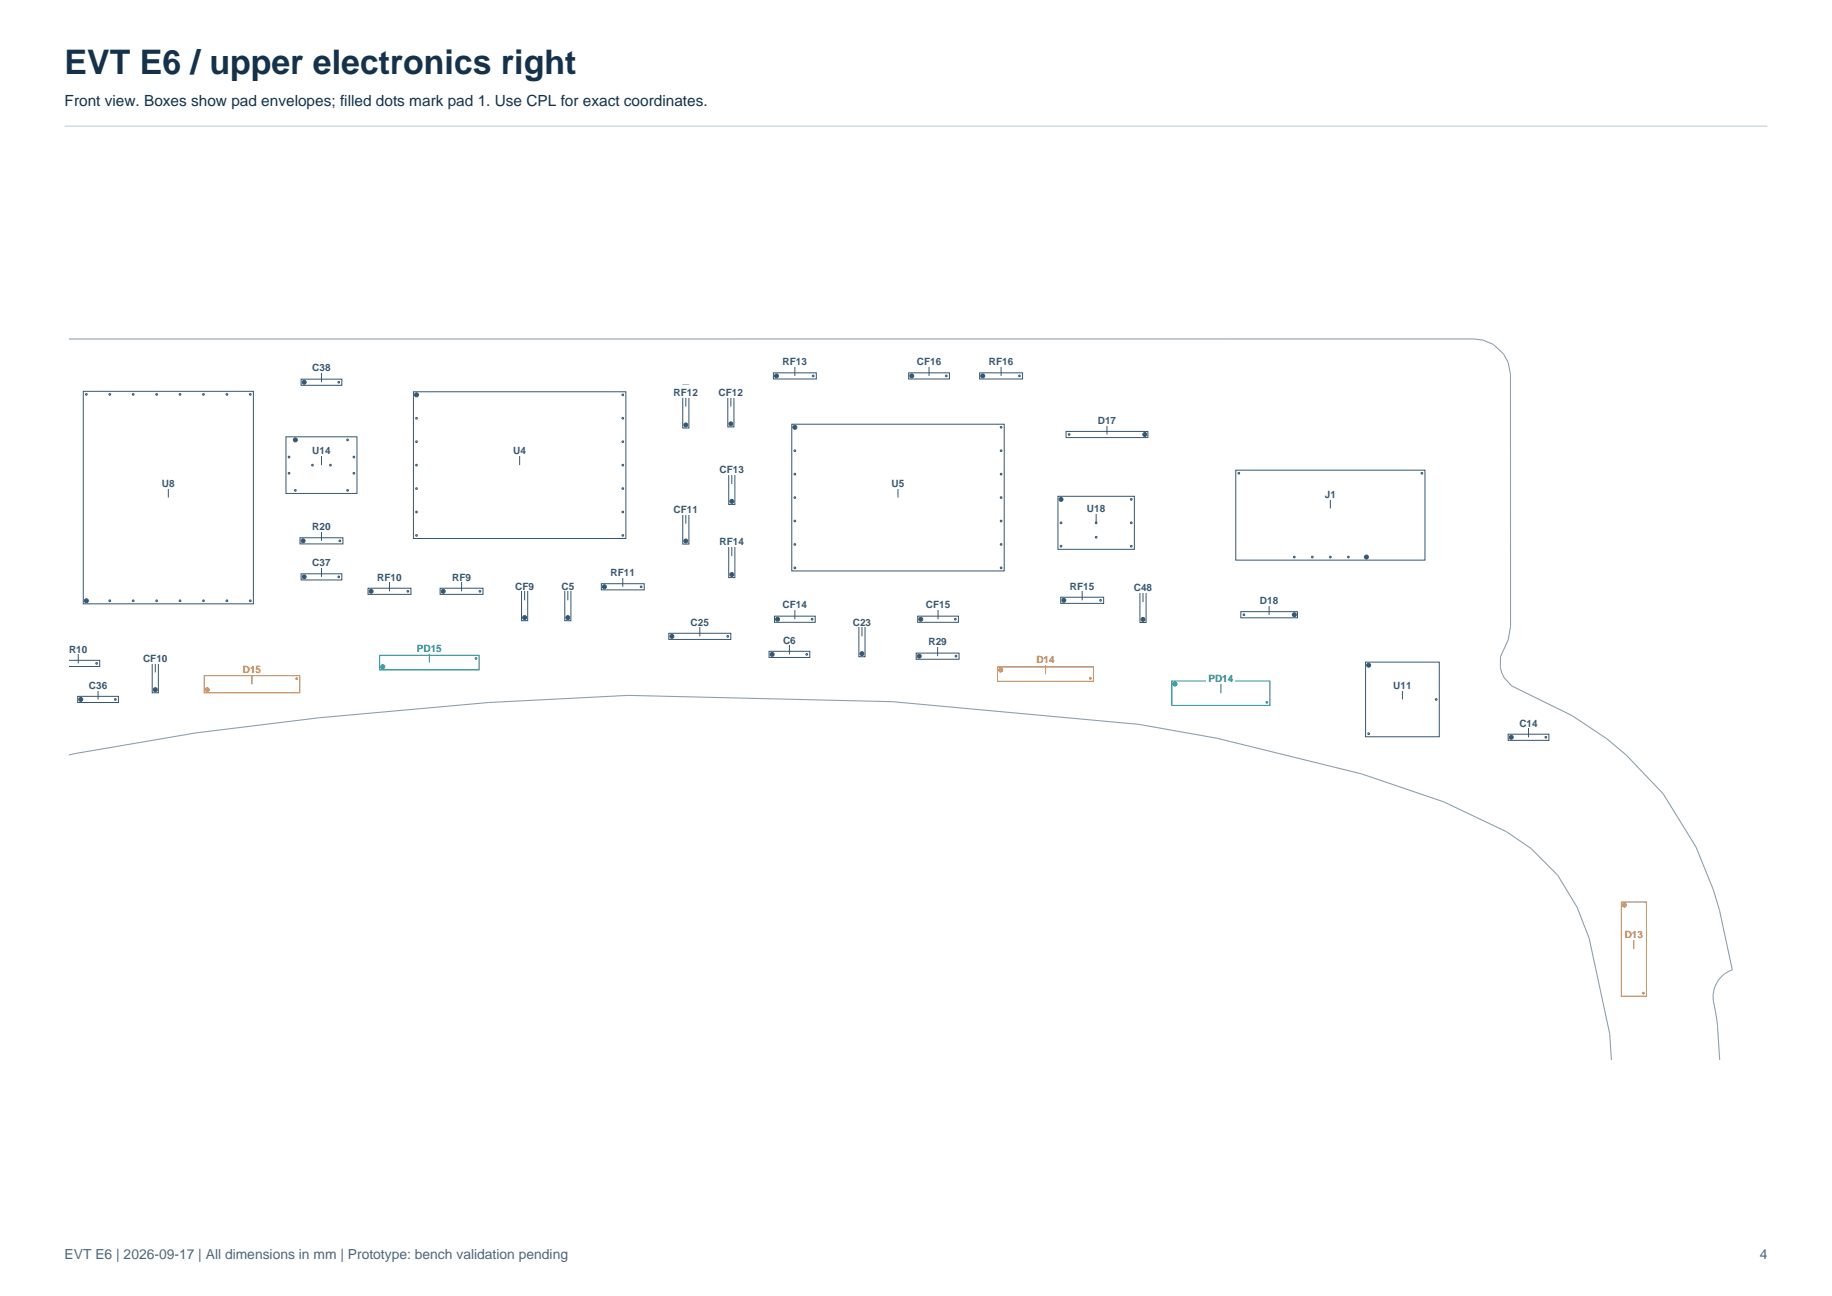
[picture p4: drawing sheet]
<svg xmlns="http://www.w3.org/2000/svg" width="420mm" height="297mm" viewBox="0 0 420 297" stroke-linecap="round" stroke-linejoin="round" font-family="sans-serif">
<path d="M14.8 28.9h390.4" fill="none" stroke="#d2dce5" stroke-width=".35"/>
<path d="M15.8 77.7h322.1a8.3 8.3 0 0 1 8.4 8.1v57.8l-.5 3-1.8 3.9a6.6 6.6 0 0 0 2.6 6.7l13.8 6.8 7.9 5.3 4.5 3.7 8.5 8.9 7.6 12.3 3.9 9.8 1.4 4.7 2.9 13.5a6.6 6.6 0 0 0-4.3 7 60.7 60.7 0 0 1 1.5 13.7M15.8 173l29.1-5 28.3-3.5 38.7-3.5 32.1-1.6 60.7 1.4 56.4 5.2 17.9 3.2 33.1 8.1 18.9 6.4 14.3 6.9 5.8 3.9 6 6.1 4.4 7.2 2.8 7.2 4.7 21.9 .4 6" fill="none" stroke="#899eae" stroke-width=".25"/>
<circle cx="35.6" cy="158.1" r=".46" fill="#365771" stroke="#365771" stroke-width=".25"/>
<circle cx="35.6" cy="150.1" r=".19" fill="none" stroke="#365771" stroke-width=".25"/>
<path d="M34.9 149.4h1.4v9.4h-1.4zM35.6 151.6v2.5" fill="none" stroke="#365771" stroke-width=".23"/>
<path d="M32.4 149.2h6.4v2.8h-6.4z" fill-rule="evenodd" fill="#fff"/>
<circle cx="167.6" cy="97.1" r=".46" fill="#365771" stroke="#365771" stroke-width=".23"/>
<g fill="none" stroke="#365771" stroke-width=".23">
<path d="M166.9 88.5h1.4v9.3h-1.4zM167.6 90.7v2.5"/>
<circle cx="167.6" cy="89.2" r=".19"/>
</g>
<path d="M164.4 88.2h6.3v2.9h-6.3z" fill-rule="evenodd" fill="#fff"/>
<circle cx="182.2" cy="97.9" r=".46" fill="#365771" stroke="#365771" stroke-width=".23"/>
<g fill="none" stroke="#365771" stroke-width=".23">
<path d="M181.5 97.2h48.7v33.6h-48.7zM205.9 111.6v2.4"/>
<circle cx="229.5" cy="97.9" r=".19"/>
<circle cx="182.2" cy="103.3" r=".19"/>
<circle cx="182.2" cy="108.7" r=".19"/>
<circle cx="182.2" cy="114" r=".19"/>
<circle cx="182.2" cy="119.4" r=".19"/>
<circle cx="229.5" cy="114" r=".19"/>
<circle cx="229.5" cy="103.3" r=".19"/>
<circle cx="229.5" cy="108.7" r=".19"/>
<circle cx="229.5" cy="119.4" r=".19"/>
<circle cx="182.2" cy="124.8" r=".19"/>
<circle cx="182.2" cy="130.1" r=".19"/>
<circle cx="229.5" cy="124.8" r=".19"/>
<circle cx="229.5" cy="130.1" r=".19"/>
</g>
<path d="M204.1 109.1h3.6v2.8h-3.6z" fill-rule="evenodd" fill="#fff"/>
<circle cx="262.5" cy="99.6" r=".46" fill="#365771" stroke="#365771" stroke-width=".23"/>
<g fill="none" stroke="#365771" stroke-width=".23">
<path d="M244.4 98.9h18.8v1.4h-18.8zM253.8 97.1v2.5"/>
<circle cx="245.1" cy="99.6" r=".19"/>
</g>
<path d="M251.3 94.6h4.9v2.9h-4.9z" fill-rule="evenodd" fill="#fff"/>
<circle cx="313.8" cy="152.4" r=".46" fill="#365771" stroke="#365771" stroke-width=".23"/>
<g fill="none" stroke="#365771" stroke-width=".23">
<path d="M313.1 151.7h16.9v17.1h-16.9zM321.5 157.8v2.5"/>
<circle cx="313.8" cy="168.1" r=".19"/>
<circle cx="329.3" cy="160.3" r=".19"/>
</g>
<path d="M319.1 155.3h4.9v2.9h-4.9z" fill-rule="evenodd" fill="#fff"/>
<circle cx="178.3" cy="141.9" r=".46" fill="#365771" stroke="#365771" stroke-width=".23"/>
<g fill="none" stroke="#365771" stroke-width=".23">
<path d="M182.2 139.4v2.5M177.6 141.2h9.3v1.4h-9.3z"/>
<circle cx="186.2" cy="141.9" r=".19"/>
</g>
<path d="M179.1 137h6.3v2.8h-6.3z" fill-rule="evenodd" fill="#fff"/>
<circle cx="372.4" cy="207.4" r=".46" fill="#d87525" stroke="#d87525" stroke-width=".23"/>
<g fill="none" stroke="#d87525" stroke-width=".23">
<path d="M371.7 206.7h5.8v21.6h-5.8zM374.6 215v2.5"/>
<circle cx="376.8" cy="227.6" r=".19"/>
</g>
<path d="M372.1 212.6h4.9v2.8h-4.9z" fill-rule="evenodd" fill="#fff"/>
<circle cx="18.5" cy="160.3" r=".46" fill="#365771" stroke="#365771" stroke-width=".23"/>
<g fill="none" stroke="#365771" stroke-width=".23">
<path d="M17.8 159.6h9.4v1.4h-9.4zM22.5 157.8v2.5"/>
<circle cx="26.4" cy="160.3" r=".19"/>
</g>
<path d="M20 155.3h4.9v2.9h-4.9z" fill-rule="evenodd" fill="#fff"/>
<circle cx="69.5" cy="123.9" r=".46" fill="#365771" stroke="#365771" stroke-width=".23"/>
<g fill="none" stroke="#365771" stroke-width=".23">
<path d="M68.8 123.2h9.8v1.4h-9.8zM73.7 121.5v2.4"/>
<circle cx="77.9" cy="123.9" r=".19"/>
</g>
<path d="M71.2 119h5v2.8h-5z" fill-rule="evenodd" fill="#fff"/>
<circle cx="178" cy="86.1" r=".46" fill="#365771" stroke="#365771" stroke-width=".23"/>
<g fill="none" stroke="#365771" stroke-width=".23">
<path d="M177.3 85.4h9.8v1.5h-9.8zM182.2 83.7v2.4"/>
<circle cx="186.4" cy="86.1" r=".19"/>
</g>
<path d="M179.1 81.2h6.3v2.8h-6.3z" fill-rule="evenodd" fill="#fff"/>
<circle cx="269.4" cy="156.8" r=".46" fill="#008c91" stroke="#008c91" stroke-width=".23"/>
<g fill="none" stroke="#008c91" stroke-width=".23">
<path d="M268.7 156.1h22.4v5.6h-22.4zM279.9 156.4v2.5"/>
<circle cx="290.4" cy="160.9" r=".19"/>
</g>
<path d="M276.7 153.9h6.4v2.8h-6.4z" fill-rule="evenodd" fill="#fff"/>
<circle cx="69.7" cy="87.6" r=".46" fill="#365771" stroke="#365771" stroke-width=".23"/>
<g fill="none" stroke="#365771" stroke-width=".23">
<path d="M69 86.9h9.4v1.4h-9.4zM73.7 85.1v2.5"/>
<circle cx="77.7" cy="87.6" r=".19"/>
</g>
<path d="M71.2 82.7h5v2.8h-5z" fill-rule="evenodd" fill="#fff"/>
<circle cx="157.2" cy="97.4" r=".46" fill="#365771" stroke="#365771" stroke-width=".23"/>
<g fill="none" stroke="#365771" stroke-width=".23">
<path d="M156.5 88.3h1.4v9.8h-1.4zM157.2 90.7v2.5"/>
<circle cx="157.2" cy="89" r=".19"/>
</g>
<path d="M154.1 88.2h6.3v2.9h-6.3z" fill-rule="evenodd" fill="#fff"/>
<circle cx="346.5" cy="169" r=".46" fill="#365771" stroke="#365771" stroke-width=".23"/>
<g fill="none" stroke="#365771" stroke-width=".23">
<path d="M345.8 168.3h9.3v1.4h-9.3zM350.4 166.5v2.5"/>
<circle cx="354.4" cy="169" r=".19"/>
</g>
<path d="M348 164h4.9v2.8h-4.9z" fill-rule="evenodd" fill="#fff"/>
<circle cx="313.3" cy="127.7" r=".46" fill="#365771" stroke="#365771" stroke-width=".23"/>
<g fill="none" stroke="#365771" stroke-width=".23">
<path d="M283.3 107.7h43.4v20.7h-43.4zM305 114v2.5"/>
<circle cx="284" cy="108.5" r=".19"/>
<circle cx="326" cy="108.5" r=".19"/>
<circle cx="296.7" cy="127.7" r=".19"/>
<circle cx="300.9" cy="127.7" r=".19"/>
<circle cx="305" cy="127.7" r=".19"/>
<circle cx="309.1" cy="127.7" r=".19"/>
</g>
<path d="M303.4 111.6h3.2v2.8h-3.2z" fill-rule="evenodd" fill="#fff"/>
<circle cx="130.2" cy="141.5" r=".46" fill="#365771" stroke="#365771" stroke-width=".23"/>
<g fill="none" stroke="#365771" stroke-width=".23">
<path d="M129.5 132.9h1.4v9.3h-1.4zM130.2 135.1v2.5"/>
<circle cx="130.2" cy="133.6" r=".19"/>
</g>
<path d="M128.4 132.6h3.6v2.9h-3.6z" fill-rule="evenodd" fill="#fff"/>
<circle cx="19.8" cy="137.7" r=".46" fill="#365771" stroke="#365771" stroke-width=".23"/>
<g fill="none" stroke="#365771" stroke-width=".23">
<path d="M19.1 89.7h39v48.7h-39zM38.6 111.6v2.4"/>
<circle cx="19.8" cy="90.4" r=".19"/>
<circle cx="25.2" cy="90.4" r=".19"/>
<circle cx="30.5" cy="90.4" r=".19"/>
<circle cx="35.9" cy="90.4" r=".19"/>
<circle cx="41.3" cy="90.4" r=".19"/>
<circle cx="46.6" cy="90.4" r=".19"/>
<circle cx="52" cy="90.4" r=".19"/>
<circle cx="57.4" cy="90.4" r=".19"/>
<circle cx="25.2" cy="137.7" r=".19"/>
<circle cx="30.5" cy="137.7" r=".19"/>
<circle cx="35.9" cy="137.7" r=".19"/>
<circle cx="41.3" cy="137.7" r=".19"/>
<circle cx="46.6" cy="137.7" r=".19"/>
<circle cx="52" cy="137.7" r=".19"/>
<circle cx="57.4" cy="137.7" r=".19"/>
</g>
<path d="M36.8 109.1h3.6v2.8h-3.6z" fill-rule="evenodd" fill="#fff"/>
<circle cx="85.1" cy="135.5" r=".46" fill="#365771" stroke="#365771" stroke-width=".23"/>
<g fill="none" stroke="#365771" stroke-width=".23">
<path d="M84.4 134.8h9.8v1.4h-9.8zM89.3 133v2.5"/>
<circle cx="93.5" cy="135.5" r=".19"/>
</g>
<path d="M86.1 130.6h6.4v2.8h-6.4z" fill-rule="evenodd" fill="#fff"/>
<circle cx="120.3" cy="141.5" r=".46" fill="#365771" stroke="#365771" stroke-width=".23"/>
<g fill="none" stroke="#365771" stroke-width=".23">
<path d="M119.6 132.9h1.4v9.3h-1.4zM120.3 135.1v2.5"/>
<circle cx="120.3" cy="133.6" r=".19"/>
</g>
<path d="M117.8 132.6h5v2.9h-5z" fill-rule="evenodd" fill="#fff"/>
<circle cx="167.8" cy="114.9" r=".46" fill="#365771" stroke="#365771" stroke-width=".23"/>
<g fill="none" stroke="#365771" stroke-width=".23">
<path d="M167.1 106.3h1.4v9.3h-1.4zM167.8 108.5v2.4"/>
<circle cx="167.8" cy="107" r=".19"/>
</g>
<path d="M164.6 106h6.3v2.8h-6.3z" fill-rule="evenodd" fill="#fff"/>
<g fill="none" stroke="#365771" stroke-width=".23">
<path d="M15.8 151.3h7.1v1.4h-7.1M17.9 149.6v2.4"/>
<circle cx="22.2" cy="152" r=".19"/>
</g>
<path d="M15.8 147.1h4.6v2.8h-4.6z" fill-rule="evenodd" fill="#fff"/>
<circle cx="69.7" cy="132.2" r=".46" fill="#365771" stroke="#365771" stroke-width=".23"/>
<g fill="none" stroke="#365771" stroke-width=".23">
<path d="M69 131.5h9.4v1.4h-9.4zM73.7 129.7v2.5"/>
<circle cx="77.7" cy="132.2" r=".19"/>
</g>
<path d="M71.2 127.3h5v2.8h-5z" fill-rule="evenodd" fill="#fff"/>
<circle cx="154" cy="145.8" r=".46" fill="#365771" stroke="#365771" stroke-width=".23"/>
<g fill="none" stroke="#365771" stroke-width=".23">
<path d="M153.3 145.1h14.2v1.4h-14.2zM160.4 143.4v2.4"/>
<circle cx="166.8" cy="145.8" r=".19"/>
</g>
<path d="M158 140.9h4.9v2.8h-4.9z" fill-rule="evenodd" fill="#fff"/>
<circle cx="296.7" cy="140.9" r=".46" fill="#365771" stroke="#365771" stroke-width=".23"/>
<g fill="none" stroke="#365771" stroke-width=".23">
<path d="M291 138.4v2.5M284.5 140.2h12.9v1.4h-12.9z"/>
<circle cx="285.2" cy="140.9" r=".19"/>
</g>
<path d="M288.5 135.9h4.9v2.9h-4.9z" fill-rule="evenodd" fill="#fff"/>
<circle cx="47.5" cy="158.1" r=".46" fill="#d87525" stroke="#d87525" stroke-width=".23"/>
<g fill="none" stroke="#d87525" stroke-width=".23">
<path d="M46.8 154.8h21.9v4h-21.9zM57.8 154.3v2.5"/>
<circle cx="68" cy="155.6" r=".19"/>
</g>
<path d="M55.3 151.9h4.9v2.8h-4.9z" fill-rule="evenodd" fill="#fff"/>
<circle cx="87.7" cy="152.8" r=".46" fill="#008c91" stroke="#008c91" stroke-width=".23"/>
<g fill="none" stroke="#008c91" stroke-width=".23">
<path d="M87 150.2h22.8v3.3h-22.8zM98.4 149.4v2.4"/>
<circle cx="109.1" cy="150.9" r=".19"/>
</g>
<path d="M95.2 146.9h6.5v2.8h-6.5z" fill-rule="evenodd" fill="#fff"/>
<circle cx="197.6" cy="149.8" r=".46" fill="#365771" stroke="#365771" stroke-width=".23"/>
<g fill="none" stroke="#365771" stroke-width=".23">
<path d="M196.9 141.2h1.4v9.3h-1.4zM197.6 143.4v2.4"/>
<circle cx="197.6" cy="141.9" r=".19"/>
</g>
<path d="M195.2 140.9h4.9v2.8h-4.9z" fill-rule="evenodd" fill="#fff"/>
<circle cx="67.7" cy="100.8" r=".46" fill="#365771" stroke="#365771" stroke-width=".23"/>
<g fill="none" stroke="#365771" stroke-width=".23">
<path d="M65.6 100.1h16.2v13h-16.2zM73.7 104.1v2.5"/>
<circle cx="66.3" cy="108.5" r=".19"/>
<circle cx="66.3" cy="104.7" r=".19"/>
<circle cx="67.7" cy="112.4" r=".19"/>
<circle cx="71.6" cy="106.6" r=".19"/>
<circle cx="75.8" cy="106.6" r=".19"/>
<circle cx="79.7" cy="100.8" r=".19"/>
<circle cx="79.7" cy="112.4" r=".19"/>
<circle cx="81.1" cy="108.5" r=".19"/>
<circle cx="81.1" cy="104.7" r=".19"/>
</g>
<path d="M71.2 101.7h5v2.8h-5z" fill-rule="evenodd" fill="#fff"/>
<circle cx="229.4" cy="153.5" r=".46" fill="#d87525" stroke="#d87525" stroke-width=".23"/>
<g fill="none" stroke="#d87525" stroke-width=".23">
<path d="M228.7 152.8h22v3.3h-22zM239.7 152v2.5"/>
<circle cx="250" cy="155.4" r=".19"/>
</g>
<path d="M237.2 149.6h4.9v2.8h-4.9z" fill-rule="evenodd" fill="#fff"/>
<circle cx="262" cy="141.9" r=".46" fill="#365771" stroke="#365771" stroke-width=".23"/>
<g fill="none" stroke="#365771" stroke-width=".23">
<path d="M261.3 133.3h1.4v9.4h-1.4zM262 135.5v2.5"/>
<circle cx="262" cy="134" r=".19"/>
</g>
<path d="M259.6 133h4.9v2.9h-4.9z" fill-rule="evenodd" fill="#fff"/>
<circle cx="157.2" cy="124" r=".46" fill="#365771" stroke="#365771" stroke-width=".23"/>
<g fill="none" stroke="#365771" stroke-width=".23">
<path d="M156.5 115.3h1.4v9.4h-1.4zM157.2 117.5v2.5"/>
<circle cx="157.2" cy="116.1" r=".19"/>
</g>
<path d="M154.1 115.1h6.3v2.8h-6.3z" fill-rule="evenodd" fill="#fff"/>
<circle cx="167.8" cy="131.7" r=".46" fill="#365771" stroke="#365771" stroke-width=".23"/>
<g fill="none" stroke="#365771" stroke-width=".23">
<path d="M167.1 122.5h1.4v9.9h-1.4zM167.8 125v2.5"/>
<circle cx="167.8" cy="123.2" r=".19"/>
</g>
<path d="M164.6 122.5h6.3v2.8h-6.3z" fill-rule="evenodd" fill="#fff"/>
<circle cx="95.5" cy="90.5" r=".46" fill="#365771" stroke="#365771" stroke-width=".23"/>
<g fill="none" stroke="#365771" stroke-width=".23">
<path d="M94.8 89.8h48.7v33.6h-48.7zM119.1 104.1v2.5"/>
<circle cx="95.5" cy="95.9" r=".19"/>
<circle cx="142.8" cy="95.9" r=".19"/>
<circle cx="142.8" cy="90.5" r=".19"/>
<circle cx="95.5" cy="106.6" r=".19"/>
<circle cx="95.5" cy="101.2" r=".19"/>
<circle cx="95.5" cy="112" r=".19"/>
<circle cx="95.5" cy="117.3" r=".19"/>
<circle cx="142.8" cy="112" r=".19"/>
<circle cx="142.8" cy="101.2" r=".19"/>
<circle cx="142.8" cy="106.6" r=".19"/>
<circle cx="142.8" cy="117.3" r=".19"/>
<circle cx="95.5" cy="122.7" r=".19"/>
<circle cx="142.8" cy="122.7" r=".19"/>
</g>
<path d="M117.3 101.7h3.7v2.8h-3.7z" fill-rule="evenodd" fill="#fff"/>
<circle cx="101.6" cy="135.5" r=".46" fill="#365771" stroke="#365771" stroke-width=".23"/>
<g fill="none" stroke="#365771" stroke-width=".23">
<path d="M100.9 134.8h9.8v1.4h-9.8zM105.8 133v2.5"/>
<circle cx="110" cy="135.5" r=".19"/>
</g>
<path d="M103.3 130.6h5v2.8h-5z" fill-rule="evenodd" fill="#fff"/>
<circle cx="211.1" cy="141.9" r=".46" fill="#365771" stroke="#365771" stroke-width=".23"/>
<g fill="none" stroke="#365771" stroke-width=".23">
<path d="M215.1 139.4v2.5M210.4 141.2h9.3v1.4h-9.3z"/>
<circle cx="219" cy="141.9" r=".19"/>
</g>
<path d="M211.9 137h6.3v2.8h-6.3z" fill-rule="evenodd" fill="#fff"/>
<circle cx="225.3" cy="86.1" r=".46" fill="#365771" stroke="#365771" stroke-width=".23"/>
<g fill="none" stroke="#365771" stroke-width=".23">
<path d="M224.6 85.4h9.8v1.5h-9.8zM229.5 83.7v2.4"/>
<circle cx="233.7" cy="86.1" r=".19"/>
</g>
<path d="M226.4 81.2h6.3v2.8h-6.3z" fill-rule="evenodd" fill="#fff"/>
<circle cx="210.7" cy="150.4" r=".46" fill="#365771" stroke="#365771" stroke-width=".23"/>
<g fill="none" stroke="#365771" stroke-width=".23">
<path d="M210 149.7h9.9v1.4h-9.9zM215 147.9v2.5"/>
<circle cx="219.2" cy="150.4" r=".19"/>
</g>
<path d="M212.5 145.4h4.9v2.9h-4.9z" fill-rule="evenodd" fill="#fff"/>
<circle cx="177" cy="150" r=".46" fill="#365771" stroke="#365771" stroke-width=".23"/>
<g fill="none" stroke="#365771" stroke-width=".23">
<path d="M176.3 149.3h9.4v1.4h-9.4zM181 147.5v2.5"/>
<circle cx="184.9" cy="150" r=".19"/>
</g>
<path d="M179.2 145h3.6v2.8h-3.6z" fill-rule="evenodd" fill="#fff"/>
<circle cx="209" cy="86.1" r=".46" fill="#365771" stroke="#365771" stroke-width=".23"/>
<g fill="none" stroke="#365771" stroke-width=".23">
<path d="M208.3 85.4h9.4v1.5h-9.4zM213 83.7v2.4"/>
<circle cx="217" cy="86.1" r=".19"/>
</g>
<path d="M209.8 81.2h6.3v2.8h-6.3z" fill-rule="evenodd" fill="#fff"/>
<circle cx="138.6" cy="134.5" r=".46" fill="#365771" stroke="#365771" stroke-width=".23"/>
<g fill="none" stroke="#365771" stroke-width=".23">
<path d="M137.9 133.8h9.8v1.4h-9.8zM142.8 132v2.5"/>
<circle cx="147" cy="134.5" r=".19"/>
</g>
<path d="M139.6 129.5h6.3v2.9h-6.3z" fill-rule="evenodd" fill="#fff"/>
<g fill="none" stroke="#365771" stroke-width=".23">
<path d="M242.5 113.7h17.6v12.2h-17.6zM251.3 117.3v2.5"/>
<circle cx="243.2" cy="119.8" r=".19"/>
<circle cx="251.3" cy="116.5" r=".19"/>
<circle cx="251.3" cy="119.8" r=".19"/>
<circle cx="259.4" cy="114.4" r=".19"/>
<circle cx="259.4" cy="119.8" r=".19"/>
<circle cx="243.2" cy="125.2" r=".19"/>
<circle cx="251.3" cy="123.1" r=".19"/>
<circle cx="259.4" cy="125.2" r=".19"/>
</g>
<circle cx="243.2" cy="114.4" r=".46" fill="#365771" stroke="#365771" stroke-width=".23"/>
<path d="M248.8 114.9h5v2.8h-5z" fill-rule="evenodd" fill="#fff"/>
<circle cx="243.9" cy="137.6" r=".46" fill="#365771" stroke="#365771" stroke-width=".23"/>
<g fill="none" stroke="#365771" stroke-width=".23">
<path d="M243.2 136.9h9.8v1.4h-9.8zM248.1 135.1v2.5"/>
<circle cx="252.3" cy="137.6" r=".19"/>
</g>
<path d="M244.9 132.6h6.4v2.9h-6.4z" fill-rule="evenodd" fill="#fff"/>
<text font-size="7.8" fill="#16324a" x="14.8" y="16.9">EVT E6 / upper electronics right</text>
<text font-size="3.5" fill="#16324a" x="14.8" y="24.3">Front view. Boxes show pad envelopes; filled dots mark pad 1. Use CPL for exact coordinates.</text>
<g font-size="3.2" fill="#526575">
<text x="14.8" y="288.5">EVT E6 | 2026-09-17 | All dimensions in mm | Prototype: bench validation pending</text>
<text x="403.4" y="288.5">4</text>
</g>
<g font-size="2.3" fill="#365771">
<text x="179.4" y="83.7">RF13</text>
<text x="210.2" y="83.7">CF16</text>
<text x="226.7" y="83.7">RF16</text>
<text x="71.6" y="85.1">C38</text>
<text x="154.4" y="90.7">RF12</text>
<text x="164.8" y="90.7">CF12</text>
<text x="251.7" y="97.1">D17</text>
<text x="71.6" y="104.1">U14</text>
<text x="117.7" y="104.1">U4</text>
<text x="37.1" y="111.6">U8</text>
<text x="165" y="108.5">CF13</text>
<text x="204.4" y="111.6">U5</text>
<text x="154.4" y="117.5">CF11</text>
<text x="249.2" y="117.3">U18</text>
<text x="303.7" y="114">J1</text>
<text x="71.6" y="121.5">R20</text>
<text x="165" y="125">RF14</text>
<text x="71.6" y="129.7">C37</text>
<text x="86.5" y="133">RF10</text>
<text x="103.7" y="133">RF9</text>
<text x="118.1" y="135.1">CF9</text>
<text x="128.7" y="135.1">C5</text>
<text x="140" y="132">RF11</text>
<text x="245.3" y="135.1">RF15</text>
<text x="259.9" y="135.5">C48</text>
<text x="158.3" y="143.4">C25</text>
<text x="179.4" y="139.4">CF14</text>
<text x="195.5" y="143.4">C23</text>
<text x="212.3" y="139.4">CF15</text>
<text x="288.9" y="138.4">D18</text>
<text x="15.8" y="149.6">R10</text>
<text x="179.5" y="147.5">C6</text>
<text x="212.9" y="147.9">R29</text>
<text x="32.8" y="151.6">CF10</text>
<text x="20.4" y="157.8">C36</text>
<text x="319.4" y="157.8">U11</text>
<text x="348.3" y="166.5">C14</text>
</g>
<g font-size="2.3" fill="#008c91">
<text x="95.6" y="149.4">PD15</text>
<text x="277" y="156.4">PD14</text>
</g>
<g font-size="2.3" fill="#d87525">
<text x="55.7" y="154.3">D15</text>
<text x="237.6" y="152">D14</text>
<text x="372.5" y="215">D13</text>
</g>
</svg>
